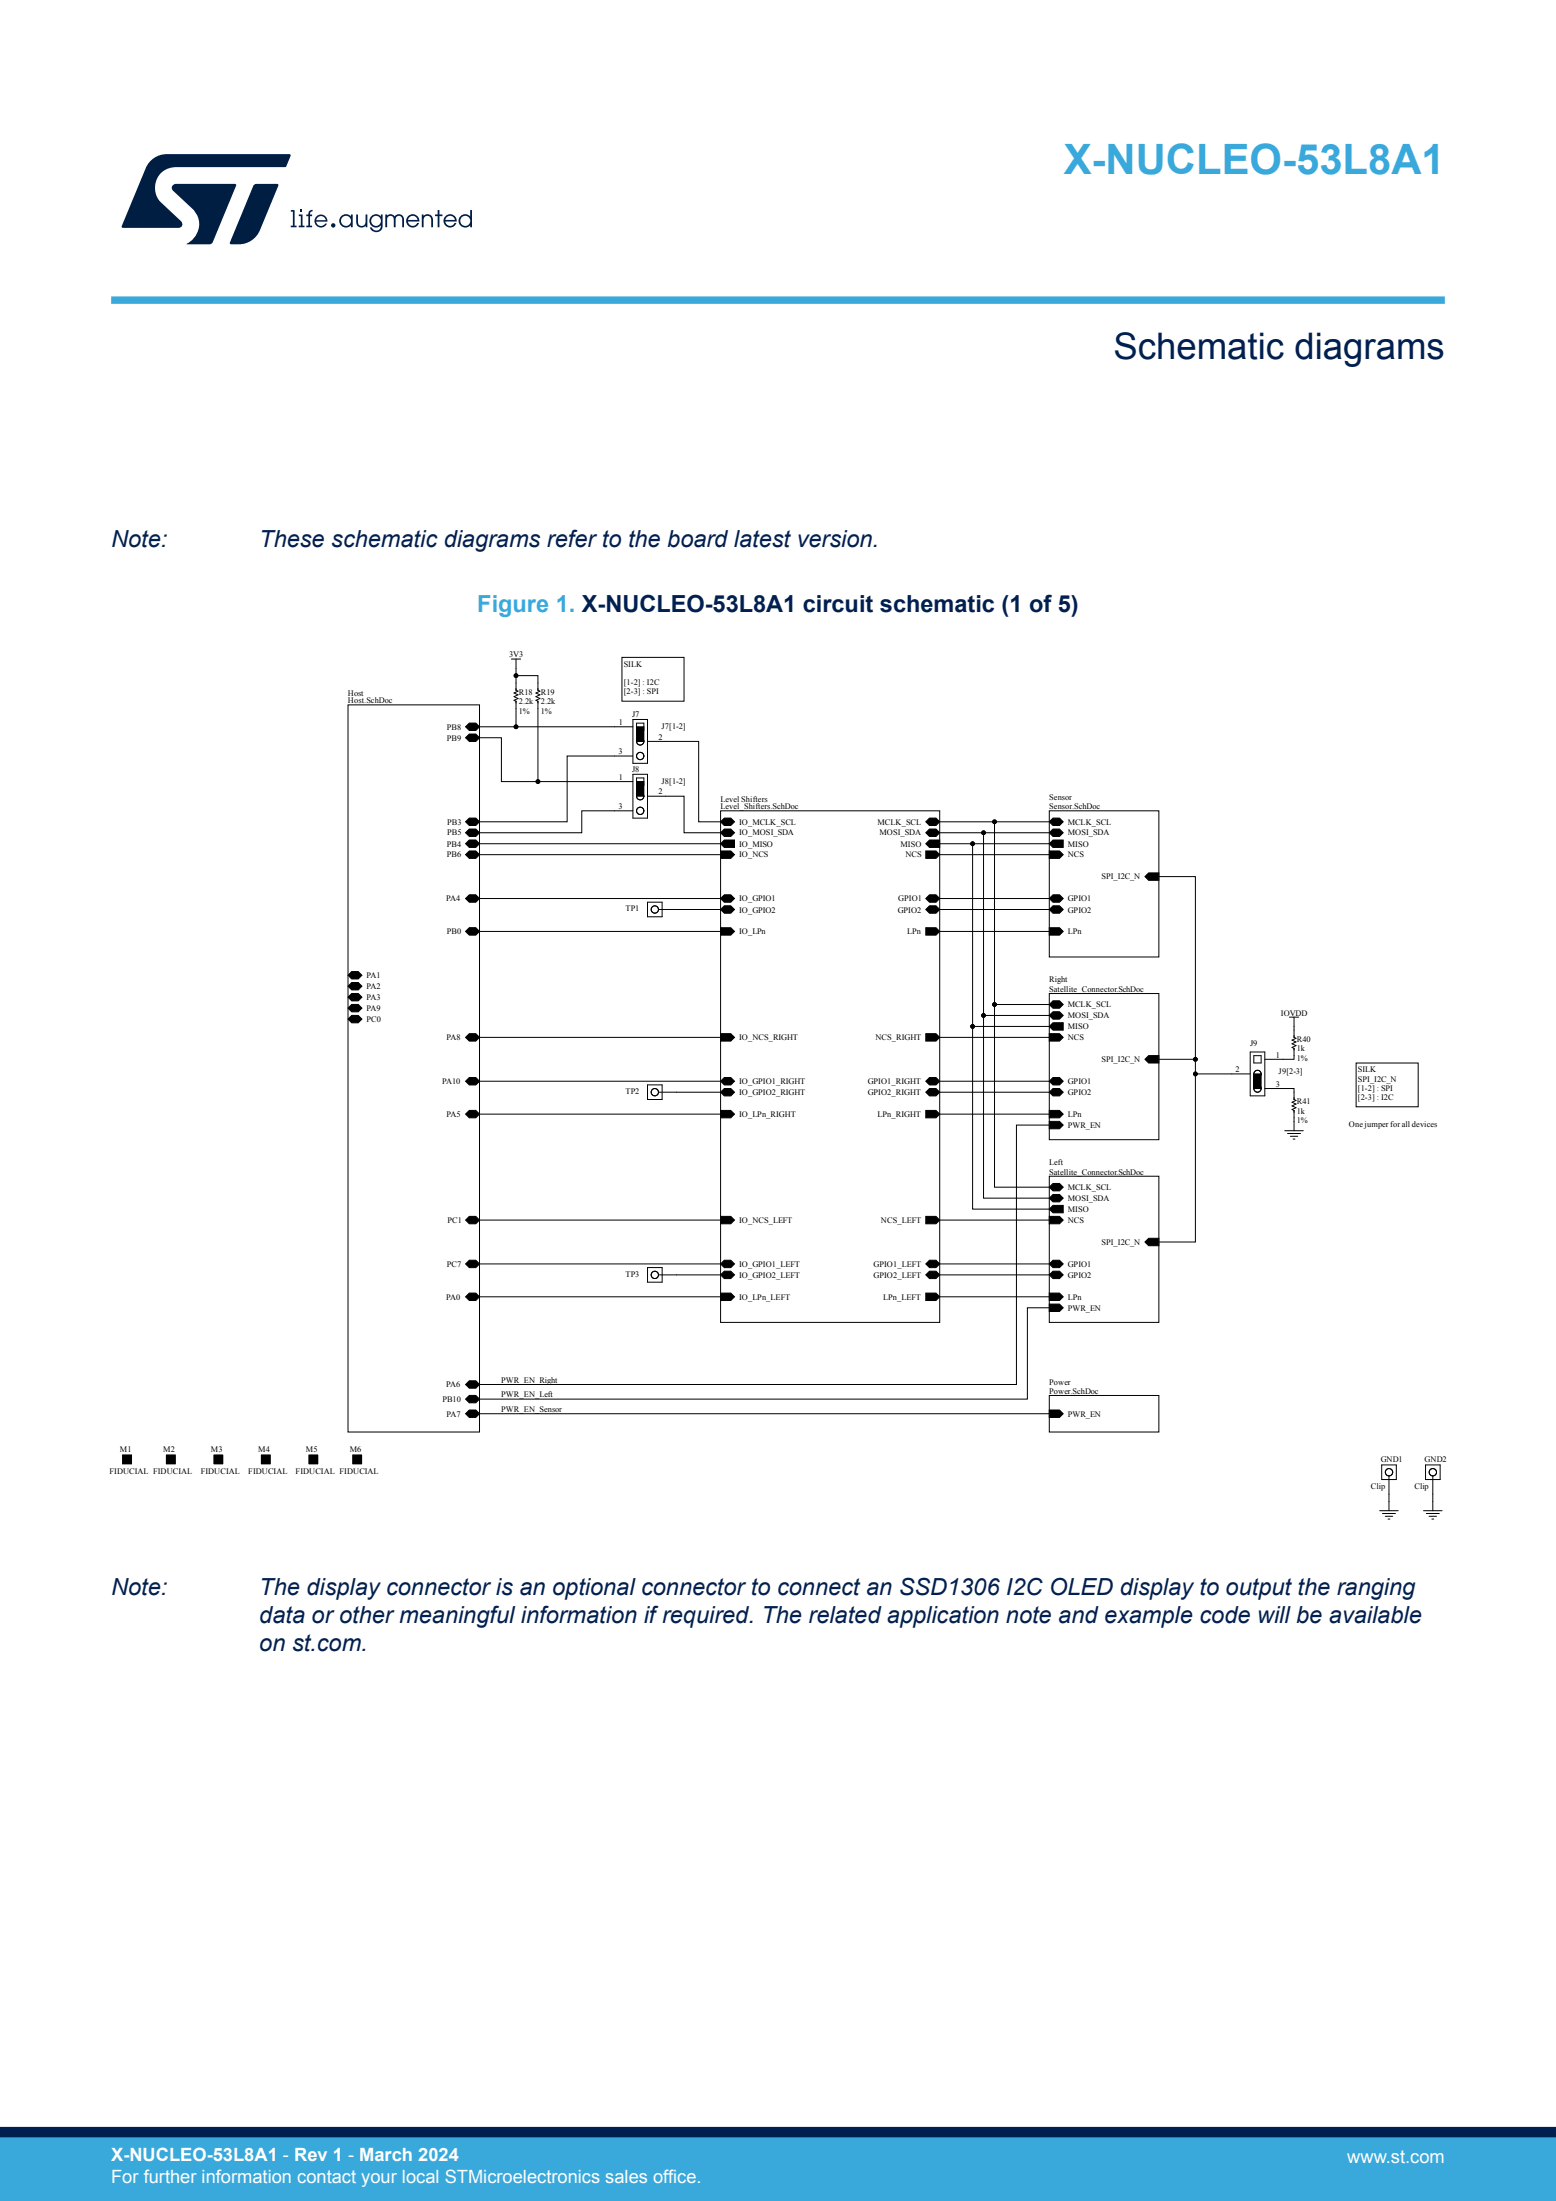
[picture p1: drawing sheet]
<svg xmlns="http://www.w3.org/2000/svg" width="210mm" height="297mm" viewBox="0 0 210 297" stroke-linecap="round" stroke-linejoin="round" font-family="sans-serif">
<path d="M141.6 109.4h14.8v19.7h-14.8z" fill="none" stroke="#000" stroke-width=".13"/>
<path d="M142.1 113.4h1.4v1h-1.4l-.5-.5z" fill-rule="evenodd" fill="#fff"/>
<path d="M142.1 113.4h1.4v1h-1.4l-.5-.5z" fill="#000"/>
<path d="M142.1 113.4h1.4v1h-1.4l-.5-.5z" fill="none" stroke="#000" stroke-width=".13"/>
<path d="M142.1 111.9h.9l.5 .5-.5 .5h-.9l-.5-.5z" fill-rule="evenodd" fill="#fff"/>
<path d="M142.1 111.9h.9l.5 .5-.5 .5h-.9l-.5-.5z" fill="#000"/>
<path d="M142.1 111.9h.9l.5 .5-.5 .5h-.9l-.5-.5z" fill="none" stroke="#000" stroke-width=".13"/>
<path d="M141.6 114.8h1.4l.5 .5-.5 .5h-1.4z" fill-rule="evenodd" fill="#fff"/>
<path d="M141.6 114.8h1.4l.5 .5-.5 .5h-1.4z" fill="#000"/>
<path d="M141.6 114.8h1.4l.5 .5-.5 .5h-1.4z" fill="none" stroke="#000" stroke-width=".13"/>
<path d="M142.1 110.4h.9l.5 .5-.5 .5h-.9l-.5-.5z" fill-rule="evenodd" fill="#fff"/>
<path d="M142.1 110.4h.9l.5 .5-.5 .5h-.9l-.5-.5z" fill="#000"/>
<path d="M142.1 110.4h.9l.5 .5-.5 .5h-.9l-.5-.5z" fill="none" stroke="#000" stroke-width=".13"/>
<path d="M142.1 120.7h.9l.5 .5-.5 .5h-.9l-.5-.5z" fill-rule="evenodd" fill="#fff"/>
<path d="M142.1 120.7h.9l.5 .5-.5 .5h-.9l-.5-.5z" fill="#000"/>
<path d="M142.1 120.7h.9l.5 .5-.5 .5h-.9l-.5-.5z" fill="none" stroke="#000" stroke-width=".13"/>
<path d="M142.1 122.2h.9l.5 .5-.5 .5h-.9l-.5-.5z" fill-rule="evenodd" fill="#fff"/>
<path d="M142.1 122.2h.9l.5 .5-.5 .5h-.9l-.5-.5z" fill="#000"/>
<path d="M142.1 122.2h.9l.5 .5-.5 .5h-.9l-.5-.5z" fill="none" stroke="#000" stroke-width=".13"/>
<path d="M141.6 125.2h1.4l.5 .5-.5 .5h-1.4z" fill-rule="evenodd" fill="#fff"/>
<path d="M141.6 125.2h1.4l.5 .5-.5 .5h-1.4z" fill="#000"/>
<path d="M141.6 125.2h1.4l.5 .5-.5 .5h-1.4z" fill="none" stroke="#000" stroke-width=".13"/>
<path d="M155 117.8h1.4v1h-1.4l-.5-.5z" fill-rule="evenodd" fill="#fff"/>
<path d="M155 117.8h1.4v1h-1.4l-.5-.5z" fill="#000"/>
<path d="M155 117.8h1.4v1h-1.4l-.5-.5zM141.6 134.1h14.8v19.7h-14.8z" fill="none" stroke="#000" stroke-width=".13"/>
<path d="M142.1 135h.9l.5 .5-.5 .5h-.9l-.5-.5z" fill-rule="evenodd" fill="#fff"/>
<path d="M142.1 135h.9l.5 .5-.5 .5h-.9l-.5-.5z" fill="#000"/>
<path d="M142.1 135h.9l.5 .5-.5 .5h-.9l-.5-.5z" fill="none" stroke="#000" stroke-width=".13"/>
<path d="M155 142.4h1.4v1h-1.4l-.5-.5z" fill-rule="evenodd" fill="#fff"/>
<path d="M155 142.4h1.4v1h-1.4l-.5-.5z" fill="#000"/>
<path d="M155 142.4h1.4v1h-1.4l-.5-.5z" fill="none" stroke="#000" stroke-width=".13"/>
<path d="M141.6 151.3h1.4l.5 .5-.5 .5h-1.4z" fill-rule="evenodd" fill="#fff"/>
<path d="M141.6 151.3h1.4l.5 .5-.5 .5h-1.4z" fill="#000"/>
<path d="M141.6 151.3h1.4l.5 .5-.5 .5h-1.4z" fill="none" stroke="#000" stroke-width=".13"/>
<path d="M141.6 139.5h1.4l.5 .5-.5 .5h-1.4z" fill-rule="evenodd" fill="#fff"/>
<path d="M141.6 139.5h1.4l.5 .5-.5 .5h-1.4z" fill="#000"/>
<path d="M141.6 139.5h1.4l.5 .5-.5 .5h-1.4z" fill="none" stroke="#000" stroke-width=".13"/>
<path d="M142.1 145.4h.9l.5 .5-.5 .5h-.9l-.5-.5z" fill-rule="evenodd" fill="#fff"/>
<path d="M142.1 145.4h.9l.5 .5-.5 .5h-.9l-.5-.5z" fill="#000"/>
<path d="M142.1 145.4h.9l.5 .5-.5 .5h-.9l-.5-.5z" fill="none" stroke="#000" stroke-width=".13"/>
<path d="M142.1 146.9h.9l.5 .5-.5 .5h-.9l-.5-.5z" fill-rule="evenodd" fill="#fff"/>
<path d="M142.1 146.9h.9l.5 .5-.5 .5h-.9l-.5-.5z" fill="#000"/>
<path d="M142.1 146.9h.9l.5 .5-.5 .5h-.9l-.5-.5z" fill="none" stroke="#000" stroke-width=".13"/>
<path d="M142.1 136.5h.9l.5 .5-.5 .5h-.9l-.5-.5z" fill-rule="evenodd" fill="#fff"/>
<path d="M142.1 136.5h.9l.5 .5-.5 .5h-.9l-.5-.5z" fill="#000"/>
<path d="M142.1 136.5h.9l.5 .5-.5 .5h-.9l-.5-.5z" fill="none" stroke="#000" stroke-width=".13"/>
<path d="M142.1 138h1.4v1h-1.4l-.5-.5z" fill-rule="evenodd" fill="#fff"/>
<path d="M142.1 138h1.4v1h-1.4l-.5-.5z" fill="#000"/>
<path d="M142.1 138h1.4v1h-1.4l-.5-.5z" fill="none" stroke="#000" stroke-width=".13"/>
<path d="M141.6 149.8h1.4l.5 .5-.5 .5h-1.4z" fill-rule="evenodd" fill="#fff"/>
<path d="M141.6 149.8h1.4l.5 .5-.5 .5h-1.4z" fill="#000"/>
<path d="M97.3 109.4h29.5v69h-29.5zM141.6 149.8h1.4l.5 .5-.5 .5h-1.4z" fill="none" stroke="#000" stroke-width=".13"/>
<path d="M125.4 111.9h.9l.5 .5-.5 .5h-.9l-.5-.5z" fill-rule="evenodd" fill="#fff"/>
<path d="M125.4 111.9h.9l.5 .5-.5 .5h-.9l-.5-.5z" fill="#000"/>
<path d="M125.4 111.9h.9l.5 .5-.5 .5h-.9l-.5-.5zM125.4 120.7h.9l.5 .5-.5 .5h-.9l-.5-.5z" fill="none" stroke="#000" stroke-width=".13"/>
<path d="M125.4 120.7h.9l.5 .5-.5 .5h-.9l-.5-.5z" fill-rule="evenodd" fill="#000"/>
<path d="M125.4 110.4h.9l.5 .5-.5 .5h-.9l-.5-.5z" fill-rule="evenodd" fill="#fff"/>
<path d="M125.4 110.4h.9l.5 .5-.5 .5h-.9l-.5-.5z" fill="#000"/>
<path d="M125.4 110.4h.9l.5 .5-.5 .5h-.9l-.5-.5z" fill="none" stroke="#000" stroke-width=".13"/>
<path d="M125.4 122.2h.9l.5 .5-.5 .5h-.9l-.5-.5z" fill-rule="evenodd" fill="#fff"/>
<path d="M125.4 122.2h.9l.5 .5-.5 .5h-.9l-.5-.5z" fill="#000"/>
<path d="M125.4 122.2h.9l.5 .5-.5 .5h-.9l-.5-.5z" fill="none" stroke="#000" stroke-width=".13"/>
<path d="M97.8 110.4h.8l.5 .5-.5 .5h-.8l-.5-.5z" fill-rule="evenodd" fill="#fff"/>
<path d="M97.8 110.4h.8l.5 .5-.5 .5h-.8l-.5-.5z" fill="#000"/>
<path d="M97.8 110.4h.8l.5 .5-.5 .5h-.8l-.5-.5z" fill="none" stroke="#000" stroke-width=".13"/>
<path d="M97.8 111.9h.8l.5 .5-.5 .5h-.8l-.5-.5z" fill-rule="evenodd" fill="#fff"/>
<path d="M97.8 111.9h.8l.5 .5-.5 .5h-.8l-.5-.5z" fill="#000"/>
<path d="M97.8 111.9h.8l.5 .5-.5 .5h-.8l-.5-.5zM125.4 113.4h1.4v1h-1.4l-.5-.5z" fill="none" stroke="#000" stroke-width=".13"/>
<path d="M125.4 113.4h1.4v1h-1.4l-.5-.5z" fill-rule="evenodd" fill="#000"/>
<path d="M97.8 113.4h1.3v1h-1.3l-.5-.5z" fill-rule="evenodd" fill="#fff"/>
<path d="M97.8 113.4h1.3v1h-1.3l-.5-.5z" fill="#000"/>
<path d="M97.8 113.4h1.3v1h-1.3l-.5-.5z" fill="none" stroke="#000" stroke-width=".13"/>
<path d="M124.9 114.8h1.4l.5 .5-.5 .5h-1.4z" fill-rule="evenodd" fill="#fff"/>
<path d="M124.9 114.8h1.4l.5 .5-.5 .5h-1.4z" fill="#000"/>
<path d="M124.9 114.8h1.4l.5 .5-.5 .5h-1.4z" fill="none" stroke="#000" stroke-width=".13"/>
<path d="M97.3 114.8h1.3l.5 .5-.5 .5h-1.3z" fill-rule="evenodd" fill="#fff"/>
<path d="M97.3 114.8h1.3l.5 .5-.5 .5h-1.3z" fill="#000"/>
<path d="M97.3 114.8h1.3l.5 .5-.5 .5h-1.3zM97.3 125.2h1.3l.5 .5-.5 .5h-1.3z" fill="none" stroke="#000" stroke-width=".13"/>
<path d="M97.3 125.2h1.3l.5 .5-.5 .5h-1.3z" fill-rule="evenodd" fill="#000"/>
<path d="M124.9 125.2h1.4l.5 .5-.5 .5h-1.4z" fill-rule="evenodd" fill="#fff"/>
<path d="M124.9 125.2h1.4l.5 .5-.5 .5h-1.4z" fill="#000"/>
<path d="M124.9 125.2h1.4l.5 .5-.5 .5h-1.4z" fill="none" stroke="#000" stroke-width=".13"/>
<path d="M97.8 120.7h.8l.5 .5-.5 .5h-.8l-.5-.5z" fill-rule="evenodd" fill="#fff"/>
<path d="M97.8 120.7h.8l.5 .5-.5 .5h-.8l-.5-.5z" fill="#000"/>
<path d="M97.8 120.7h.8l.5 .5-.5 .5h-.8l-.5-.5zM97.8 122.2h.8l.5 .5-.5 .5h-.8l-.5-.5zM97.3 174.5h1.3l.5 .5-.5 .5h-1.3z" fill="none" stroke="#000" stroke-width=".13"/>
<g fill="#000">
<path d="M97.8 122.2h.8l.5 .5-.5 .5h-.8l-.5-.5z" fill-rule="evenodd"/>
<path d="M97.3 174.5h1.3l.5 .5-.5 .5h-1.3z" fill-rule="evenodd"/>
</g>
<path d="M97.8 145.4h.8l.5 .5-.5 .5h-.8l-.5-.5z" fill-rule="evenodd" fill="#fff"/>
<path d="M97.8 145.4h.8l.5 .5-.5 .5h-.8l-.5-.5z" fill="#000"/>
<path d="M97.8 145.4h.8l.5 .5-.5 .5h-.8l-.5-.5zM97.8 170.1h.8l.5 .5-.5 .5h-.8l-.5-.5z" fill="none" stroke="#000" stroke-width=".13"/>
<path d="M97.8 170.1h.8l.5 .5-.5 .5h-.8l-.5-.5z" fill-rule="evenodd" fill="#000"/>
<path d="M125.4 170.1h.9l.5 .5-.5 .5h-.9l-.5-.5z" fill-rule="evenodd" fill="#fff"/>
<path d="M125.4 170.1h.9l.5 .5-.5 .5h-.9l-.5-.5z" fill="#000"/>
<path d="M125.4 170.1h.9l.5 .5-.5 .5h-.9l-.5-.5z" fill="none" stroke="#000" stroke-width=".13"/>
<path d="M97.8 171.5h.8l.5 .5-.5 .5h-.8l-.5-.5z" fill-rule="evenodd" fill="#fff"/>
<path d="M97.8 171.5h.8l.5 .5-.5 .5h-.8l-.5-.5z" fill="#000"/>
<path d="M97.8 171.5h.8l.5 .5-.5 .5h-.8l-.5-.5z" fill="none" stroke="#000" stroke-width=".13"/>
<path d="M124.9 149.8h1.4l.5 .5-.5 .5h-1.4z" fill-rule="evenodd" fill="#fff"/>
<path d="M124.9 149.8h1.4l.5 .5-.5 .5h-1.4z" fill="#000"/>
<path d="M97.3 149.8h1.3l.5 .5-.5 .5h-1.3zM97.8 146.9h.8l.5 .5-.5 .5h-.8l-.5-.5zM124.9 149.8h1.4l.5 .5-.5 .5h-1.4z" fill="none" stroke="#000" stroke-width=".13"/>
<g fill="#000">
<path d="M97.3 149.8h1.3l.5 .5-.5 .5h-1.3z" fill-rule="evenodd"/>
<path d="M97.8 146.9h.8l.5 .5-.5 .5h-.8l-.5-.5z" fill-rule="evenodd"/>
</g>
<path d="M125.4 145.4h.9l.5 .5-.5 .5h-.9l-.5-.5z" fill-rule="evenodd" fill="#fff"/>
<path d="M125.4 145.4h.9l.5 .5-.5 .5h-.9l-.5-.5z" fill="#000"/>
<path d="M125.4 145.4h.9l.5 .5-.5 .5h-.9l-.5-.5zM125.4 171.5h.9l.5 .5-.5 .5h-.9l-.5-.5z" fill="none" stroke="#000" stroke-width=".13"/>
<path d="M125.4 171.5h.9l.5 .5-.5 .5h-.9l-.5-.5z" fill-rule="evenodd" fill="#000"/>
<path d="M124.9 174.5h1.4l.5 .5-.5 .5h-1.4z" fill-rule="evenodd" fill="#fff"/>
<path d="M124.9 174.5h1.4l.5 .5-.5 .5h-1.4z" fill="#000"/>
<path d="M124.9 174.5h1.4l.5 .5-.5 .5h-1.4z" fill="none" stroke="#000" stroke-width=".13"/>
<path d="M125.4 146.9h.9l.5 .5-.5 .5h-.9l-.5-.5z" fill-rule="evenodd" fill="#fff"/>
<path d="M125.4 146.9h.9l.5 .5-.5 .5h-.9l-.5-.5z" fill="#000"/>
<path d="M125.4 146.9h.9l.5 .5-.5 .5h-.9l-.5-.5z" fill="none" stroke="#000" stroke-width=".13"/>
<path d="M124.9 164.1h1.4l.5 .5-.5 .5h-1.4z" fill-rule="evenodd" fill="#fff"/>
<path d="M124.9 164.1h1.4l.5 .5-.5 .5h-1.4z" fill="#000"/>
<path d="M124.9 164.1h1.4l.5 .5-.5 .5h-1.4z" fill="none" stroke="#000" stroke-width=".13"/>
<path d="M124.9 139.5h1.4l.5 .5-.5 .5h-1.4z" fill-rule="evenodd" fill="#fff"/>
<path d="M124.9 139.5h1.4l.5 .5-.5 .5h-1.4z" fill="#000"/>
<path d="M124.9 139.5h1.4l.5 .5-.5 .5h-1.4z" fill="none" stroke="#000" stroke-width=".13"/>
<path d="M97.3 164.1h1.3l.5 .5-.5 .5h-1.3z" fill-rule="evenodd" fill="#fff"/>
<path d="M97.3 164.1h1.3l.5 .5-.5 .5h-1.3z" fill="#000"/>
<path d="M97.3 139.5h1.3l.5 .5-.5 .5h-1.3zM141.6 158.7h14.8v19.7h-14.8zM97.3 164.1h1.3l.5 .5-.5 .5h-1.3z" fill="none" stroke="#000" stroke-width=".13"/>
<path d="M97.3 139.5h1.3l.5 .5-.5 .5h-1.3z" fill-rule="evenodd" fill="#000"/>
<path d="M142.1 159.7h.9l.5 .5-.5 .5h-.9l-.5-.5z" fill-rule="evenodd" fill="#fff"/>
<path d="M142.1 159.7h.9l.5 .5-.5 .5h-.9l-.5-.5z" fill="#000"/>
<path d="M142.1 159.7h.9l.5 .5-.5 .5h-.9l-.5-.5z" fill="none" stroke="#000" stroke-width=".13"/>
<path d="M155 167.1h1.4v1h-1.4l-.5-.5z" fill-rule="evenodd" fill="#fff"/>
<path d="M155 167.1h1.4v1h-1.4l-.5-.5z" fill="#000"/>
<path d="M141.6 176h1.4l.5 .5-.5 .5h-1.4zM155 167.1h1.4v1h-1.4l-.5-.5z" fill="none" stroke="#000" stroke-width=".13"/>
<path d="M141.6 176h1.4l.5 .5-.5 .5h-1.4z" fill-rule="evenodd" fill="#000"/>
<path d="M141.6 164.1h1.4l.5 .5-.5 .5h-1.4z" fill-rule="evenodd" fill="#fff"/>
<path d="M141.6 164.1h1.4l.5 .5-.5 .5h-1.4z" fill="#000"/>
<path d="M141.6 164.1h1.4l.5 .5-.5 .5h-1.4z" fill="none" stroke="#000" stroke-width=".13"/>
<path d="M142.1 170.1h.9l.5 .5-.5 .5h-.9l-.5-.5z" fill-rule="evenodd" fill="#fff"/>
<path d="M142.1 170.1h.9l.5 .5-.5 .5h-.9l-.5-.5z" fill="#000"/>
<path d="M142.1 170.1h.9l.5 .5-.5 .5h-.9l-.5-.5z" fill="none" stroke="#000" stroke-width=".13"/>
<path d="M142.1 171.5h.9l.5 .5-.5 .5h-.9l-.5-.5z" fill-rule="evenodd" fill="#fff"/>
<path d="M142.1 171.5h.9l.5 .5-.5 .5h-.9l-.5-.5z" fill="#000"/>
<path d="M142.1 171.5h.9l.5 .5-.5 .5h-.9l-.5-.5z" fill="none" stroke="#000" stroke-width=".13"/>
<path d="M142.1 161.2h.9l.5 .5-.5 .5h-.9l-.5-.5z" fill-rule="evenodd" fill="#fff"/>
<path d="M142.1 161.2h.9l.5 .5-.5 .5h-.9l-.5-.5z" fill="#000"/>
<path d="M142.1 161.2h.9l.5 .5-.5 .5h-.9l-.5-.5z" fill="none" stroke="#000" stroke-width=".13"/>
<path d="M142.1 162.7h1.4v1h-1.4l-.5-.5z" fill-rule="evenodd" fill="#fff"/>
<path d="M142.1 162.7h1.4v1h-1.4l-.5-.5z" fill="#000"/>
<path d="M142.1 162.7h1.4v1h-1.4l-.5-.5z" fill="none" stroke="#000" stroke-width=".13"/>
<path d="M141.6 174.5h1.4l.5 .5-.5 .5h-1.4z" fill-rule="evenodd" fill="#fff"/>
<path d="M141.6 174.5h1.4l.5 .5-.5 .5h-1.4z" fill="#000"/>
<path d="M47 95.1h17.7v98.1h-17.7zM141.6 174.5h1.4l.5 .5-.5 .5h-1.4z" fill="none" stroke="#000" stroke-width=".13"/>
<path d="M47.5 131.1h.8l.5 .5-.5 .5h-.8l-.5-.5z" fill-rule="evenodd" fill="#fff"/>
<path d="M47.5 131.1h.8l.5 .5-.5 .5h-.8l-.5-.5z" fill="#000"/>
<path d="M47.5 131.1h.8l.5 .5-.5 .5h-.8l-.5-.5z" fill="none" stroke="#000" stroke-width=".13"/>
<path d="M63.3 174.5h.9l.5 .5-.5 .5h-.9l-.5-.5z" fill-rule="evenodd" fill="#fff"/>
<path d="M63.3 174.5h.9l.5 .5-.5 .5h-.9l-.5-.5z" fill="#000"/>
<path d="M47.5 134.1h.8l.5 .5-.5 .5h-.8l-.5-.5zM47.5 132.6h.8l.5 .5-.5 .5h-.8l-.5-.5zM63.3 120.7h.9l.5 .5-.5 .5h-.9l-.5-.5zM63.3 174.5h.9l.5 .5-.5 .5h-.9l-.5-.5z" fill="none" stroke="#000" stroke-width=".13"/>
<g fill="#000">
<path d="M47.5 134.1h.8l.5 .5-.5 .5h-.8l-.5-.5z" fill-rule="evenodd"/>
<path d="M47.5 132.6h.8l.5 .5-.5 .5h-.8l-.5-.5z" fill-rule="evenodd"/>
<path d="M63.3 120.7h.9l.5 .5-.5 .5h-.9l-.5-.5z" fill-rule="evenodd"/>
</g>
<path d="M63.3 186.3h.9l.5 .5-.5 .5h-.9l-.5-.5z" fill-rule="evenodd" fill="#fff"/>
<path d="M63.3 186.3h.9l.5 .5-.5 .5h-.9l-.5-.5z" fill="#000"/>
<path d="M63.3 186.3h.9l.5 .5-.5 .5h-.9l-.5-.5z" fill="none" stroke="#000" stroke-width=".13"/>
<path d="M63.3 149.8h.9l.5 .5-.5 .5h-.9l-.5-.5z" fill-rule="evenodd" fill="#fff"/>
<path d="M63.3 149.8h.9l.5 .5-.5 .5h-.9l-.5-.5z" fill="#000"/>
<path d="M63.3 149.8h.9l.5 .5-.5 .5h-.9l-.5-.5z" fill="none" stroke="#000" stroke-width=".13"/>
<path d="M63.3 190.3h.9l.5 .5-.5 .5h-.9l-.5-.5z" fill-rule="evenodd" fill="#fff"/>
<path d="M63.3 190.3h.9l.5 .5-.5 .5h-.9l-.5-.5z" fill="#000"/>
<path d="M63.3 190.3h.9l.5 .5-.5 .5h-.9l-.5-.5z" fill="none" stroke="#000" stroke-width=".13"/>
<path d="M63.3 139.5h.9l.5 .5-.5 .5h-.9l-.5-.5z" fill-rule="evenodd" fill="#fff"/>
<path d="M63.3 139.5h.9l.5 .5-.5 .5h-.9l-.5-.5z" fill="#000"/>
<path d="M63.3 139.5h.9l.5 .5-.5 .5h-.9l-.5-.5z" fill="none" stroke="#000" stroke-width=".13"/>
<path d="M63.3 145.4h.9l.5 .5-.5 .5h-.9l-.5-.5z" fill-rule="evenodd" fill="#fff"/>
<path d="M63.3 145.4h.9l.5 .5-.5 .5h-.9l-.5-.5z" fill="#000"/>
<path d="M47.5 135.5h.8l.5 .5-.5 .5h-.8l-.5-.5zM47.5 137h.8l.5 .5-.5 .5h-.8l-.5-.5zM63.3 145.4h.9l.5 .5-.5 .5h-.9l-.5-.5zM63.3 164.1h.9l.5 .5-.5 .5h-.9l-.5-.5z" fill="none" stroke="#000" stroke-width=".13"/>
<g fill="#000">
<path d="M47.5 135.5h.8l.5 .5-.5 .5h-.8l-.5-.5z" fill-rule="evenodd"/>
<path d="M47.5 137h.8l.5 .5-.5 .5h-.8l-.5-.5z" fill-rule="evenodd"/>
<path d="M63.3 164.1h.9l.5 .5-.5 .5h-.9l-.5-.5z" fill-rule="evenodd"/>
</g>
<path d="M63.3 170.1h.9l.5 .5-.5 .5h-.9l-.5-.5z" fill-rule="evenodd" fill="#fff"/>
<path d="M63.3 170.1h.9l.5 .5-.5 .5h-.9l-.5-.5z" fill="#000"/>
<path d="M63.3 125.2h.9l.5 .5-.5 .5h-.9l-.5-.5zM63.3 170.1h.9l.5 .5-.5 .5h-.9l-.5-.5z" fill="none" stroke="#000" stroke-width=".13"/>
<path d="M63.3 125.2h.9l.5 .5-.5 .5h-.9l-.5-.5z" fill-rule="evenodd" fill="#000"/>
<path d="M63.3 188.3h.9l.5 .5-.5 .5h-.9l-.5-.5z" fill-rule="evenodd" fill="#fff"/>
<path d="M63.3 188.3h.9l.5 .5-.5 .5h-.9l-.5-.5z" fill="#000"/>
<path d="M63.3 188.3h.9l.5 .5-.5 .5h-.9l-.5-.5z" fill="none" stroke="#000" stroke-width=".13"/>
<path d="M63.3 114.8h.9l.5 .5-.5 .5h-.9l-.5-.5z" fill-rule="evenodd" fill="#fff"/>
<path d="M63.3 114.8h.9l.5 .5-.5 .5h-.9l-.5-.5z" fill="#000"/>
<path d="M63.3 114.8h.9l.5 .5-.5 .5h-.9l-.5-.5zM63.3 111.9h.9l.5 .5-.5 .5h-.9l-.5-.5z" fill="none" stroke="#000" stroke-width=".13"/>
<path d="M63.3 111.9h.9l.5 .5-.5 .5h-.9l-.5-.5z" fill-rule="evenodd" fill="#000"/>
<path d="M63.3 113.3h.9l.5 .5-.5 .6h-.9l-.5-.6z" fill-rule="evenodd" fill="#fff"/>
<path d="M63.3 113.3h.9l.5 .5-.5 .6h-.9l-.5-.6z" fill="#000"/>
<path d="M63.3 113.3h.9l.5 .5-.5 .6h-.9l-.5-.6z" fill="none" stroke="#000" stroke-width=".13"/>
<path d="M63.3 110.4h.9l.5 .5-.5 .5h-.9l-.5-.5z" fill-rule="evenodd" fill="#fff"/>
<path d="M63.3 110.4h.9l.5 .5-.5 .5h-.9l-.5-.5z" fill="#000"/>
<path d="M63.3 110.4h.9l.5 .5-.5 .5h-.9l-.5-.5z" fill="none" stroke="#000" stroke-width=".13"/>
<path d="M63.3 97.6h.9l.5 .5-.5 .5h-.9l-.5-.5z" fill-rule="evenodd" fill="#fff"/>
<path d="M63.3 97.6h.9l.5 .5-.5 .5h-.9l-.5-.5z" fill="#000"/>
<path d="M63.3 97.6h.9l.5 .5-.5 .5h-.9l-.5-.5z" fill="none" stroke="#000" stroke-width=".13"/>
<path d="M63.3 99h.9l.5 .6-.5 .5h-.9l-.5-.5z" fill-rule="evenodd" fill="#fff"/>
<path d="M63.3 99h.9l.5 .6-.5 .5h-.9l-.5-.5z" fill="#000"/>
<path d="M63.3 99h.9l.5 .6-.5 .5h-.9l-.5-.5zM141.6 188.3h14.8v4.9h-14.8z" fill="none" stroke="#000" stroke-width=".13"/>
<path d="M141.6 190.3h1.4l.5 .5-.5 .5h-1.4z" fill-rule="evenodd" fill="#fff"/>
<g fill="#000">
<path d="M141.6 190.3h1.4l.5 .5-.5 .5h-1.4z"/>
<circle cx="69.6" cy="91.2" r=".25"/>
<circle cx="69.6" cy="98.1" r=".25"/>
<circle cx="72.6" cy="105.5" r=".25"/>
<circle cx="131.3" cy="113.9" r=".25"/>
<circle cx="132.7" cy="112.4" r=".25"/>
<circle cx="134.2" cy="110.9" r=".25"/>
<circle cx="131.3" cy="138.5" r=".25"/>
<circle cx="132.7" cy="137" r=".25"/>
<circle cx="134.2" cy="135.5" r=".25"/>
<circle cx="161.3" cy="142.9" r=".25"/>
<circle cx="161.3" cy="144.9" r=".25"/>
</g>
<g fill="none" stroke="#000" stroke-width=".13">
<path d="M64.7 98.1h20.7M69 88.9h1.3M69.6 91.2h3v1.9l.3 .2-.6 .2 .6 .3-.6 .2 .6 .3-.6 .2 .3 .1v10.9h-4.9v-5.9h-3M69.6 88.9v4.2l.3 .2-.5 .2 .5 .3-.5 .2 .5 .3-.5 .2 .2 .1v3.5M83.9 88.7h8.4v5.9h-8.4zM85.4 97.1h2v5.9h-2zM85.9 98.1h1v1.9h-1zM85.9 97.6h1v1h-1zM64.7 115.3h32.6M64.7 113.9h32.6M72.6 105.5h12.8M85.4 109.4h-6.9v3h-13.8"/>
<path d="M85.4 102h-8.9v8.9h-11.8M85.4 104.5h2v5.9h-2zM85.9 105.5h1v1.9h-1zM85.9 105h1v1h-1zM87.4 107.4h4.9v5h5M87.4 100h6.9v10.9h3M126.8 113.9h14.8M126.8 112.4h14.8M126.8 110.9h14.8M126.8 115.3h14.8M131.3 113.9v49.3h10.3M132.7 112.4v49.3h8.9"/>
<path d="M134.2 110.9v49.3h7.4M156.4 118.3h4.9v24.6h-4.9M64.7 140h32.6M64.7 125.7h32.6M64.7 121.2h32.6M87.4 121.7h2v2h-2zM88.9 122.7h8.4M126.8 122.7h14.8M126.8 140h14.8M126.8 125.7h14.8M126.8 121.2h14.8M131.3 138.5h10.3"/>
<path d="M132.7 137h8.9M134.2 135.5h7.4M174 137.3h1.3M174.6 137.3v2.7l.3 .1-.5 .3 .5 .2-.5 .2 .5 .3-.5 .2 .2 .2v1.4h-3.9M64.7 150.3h32.6M64.7 145.9h32.6M87.4 146.4h2v2h-2zM88.9 147.4h8.4M126.8 147.4h14.8M126.8 150.3h14.8M126.8 145.9h14.8M141.6 151.8h-4.4v35h-72.5"/>
<path d="M161.3 142.9v24.7h-4.9M161.3 144.9h7.4M168.7 142h2v5.9h-2zM169.2 144.9h1v2h-1zM169.2 142.5h1v.9h-1zM170.7 146.9h3.9v1.5l.3 .1-.5 .2 .5 .3-.5 .2 .5 .3-.5 .2 .2 .1v2.8M173.4 152.6h2.5M173.8 153h1.7M174.1 153.3h1M174.5 153.7h.3M183 143.4h8.4v5.9h-8.4zM64.7 175h32.6"/>
<path d="M64.7 170.6h32.6M64.7 164.6h32.6M87.4 171h2v2h-2zM88.9 172h8.4M126.8 172h14.8M126.8 175h14.8M126.8 170.6h14.8M126.8 164.6h14.8M141.6 176.5h-2.9v12.3h-74M64.7 190.8h76.9M141.6 190.3h1.4l.5 .5-.5 .5h-1.4zM186.5 197.7h1.9v1.9h-1.9z"/>
<path d="M187.5 199.2v4.7M192.4 197.7h2v1.9h-2zM193.4 199.2v4.7M186.2 203.9h2.5M186.6 204.2h1.7M187 204.6h1M187.3 205h.3M192.1 203.9h2.5M192.5 204.2h1.7M192.9 204.6h1M193.2 205h.3"/>
<circle cx="69.6" cy="91.2" r=".25"/>
<circle cx="69.6" cy="98.1" r=".25"/>
<circle cx="72.6" cy="105.5" r=".25"/>
<circle cx="86.4" cy="100" r=".49"/>
<circle cx="86.4" cy="102" r=".49"/>
<circle cx="86.4" cy="107.4" r=".49"/>
<circle cx="86.4" cy="109.4" r=".49"/>
<circle cx="131.3" cy="113.9" r=".25"/>
<circle cx="132.7" cy="112.4" r=".25"/>
<circle cx="134.2" cy="110.9" r=".25"/>
<circle cx="88.4" cy="122.7" r=".49"/>
<circle cx="131.3" cy="138.5" r=".25"/>
<circle cx="132.7" cy="137" r=".25"/>
<circle cx="134.2" cy="135.5" r=".25"/>
<circle cx="88.4" cy="147.4" r=".49"/>
<circle cx="161.3" cy="142.9" r=".25"/>
<circle cx="161.3" cy="144.9" r=".25"/>
<circle cx="169.7" cy="144.9" r=".49"/>
<circle cx="169.7" cy="146.9" r=".49"/>
<circle cx="88.4" cy="172" r=".49"/>
<circle cx="187.5" cy="198.7" r=".5"/>
<circle cx="193.4" cy="198.7" r=".5"/>
</g>
<g fill="#000">
<path d="M85.9 98.1h1v1.9h-1z" fill-rule="evenodd"/>
<path d="M85.9 105.5h1v1.9h-1z" fill-rule="evenodd"/>
<path d="M169.2 144.9h1v2h-1z" fill-rule="evenodd"/>
<path d="M16.4 196.2h1.5v1.5h-1.5z" fill-rule="evenodd"/>
<path d="M22.3 196.2h1.5v1.5h-1.5z" fill-rule="evenodd"/>
<path d="M28.7 196.2h1.5v1.5h-1.5z" fill-rule="evenodd"/>
<path d="M35.1 196.2h1.5v1.5h-1.5z" fill-rule="evenodd"/>
<path d="M41.5 196.2h1.5v1.5h-1.5z" fill-rule="evenodd"/>
<path d="M47.5 196.2h1.4v1.5h-1.4z" fill-rule="evenodd"/>
</g>
<path d="M16.4 196.2h1.5v1.5h-1.5zM22.3 196.2h1.5v1.5h-1.5zM28.7 196.2h1.5v1.5h-1.5zM35.1 196.2h1.5v1.5h-1.5zM41.5 196.2h1.5v1.5h-1.5zM47.5 196.2h1.4v1.5h-1.4z" fill="none" stroke="#fff" stroke-width=".13"/>
<path d="M15 40.5h180" fill="none" stroke="#39a9dc" stroke-width="1"/>
<g fill="#001e41">
<path d="M20.4 21.7a3.1 3.1 0 0 1 2.1-.9h16.6l.1 .2-.6 1.4-.1 .2h-14.7a2.79 2.79 0 0 0-2.6 1.6 2.79 2.79 0 0 0 .5 3.1l2.7 2.5 .2 .3v.3l-.2 .3-.3 .1-7.6-.1-.1-.2 3.3-7.9z"/>
<path d="M34.3 24.9l.3-.1h2.8l.2 .2-2.5 6.1a3.1 3.1 0 0 1-2.9 1.9h-1l-.2-.2z"/>
<path d="M23.4 24.9l.3-.1h8l.2 .2-3.3 7.8-.3 .2h-3.1a3 3 0 0 0 .8-4.8l-2.6-2.4-.2-.4v-.3z"/>
<path d="M48.1 28.9h.2v1a.52 .52 0 0 0 .5 .6 .52 .52 0 0 0 .5-.6v-1h.3v1.8h-.2v-.3a.72 .72 0 0 1-.9 .3 .72 .72 0 0 1-.4-.8z"/>
<path d="M52 28.9h.2v.2l.2-.1a.66 .66 0 0 1 .9 .2 .69 .69 0 0 1 .8-.3 .69 .69 0 0 1 .4 .7v1.1h-.2v-1a.46 .46 0 0 0-.5-.6 .46 .46 0 0 0-.4 .6v1h-.3v-1a.46 .46 0 0 0-.4-.6 .46 .46 0 0 0-.5 .6v1h-.2z"/>
<path d="M56.9 28.9h.3v.2a.73 .73 0 0 1 .8-.1 .73 .73 0 0 1 .4 .7v1h-.2v-1a.52 .52 0 0 0-.5-.6 .52 .52 0 0 0-.5 .6v1h-.3z"/>
<path d="M59.1 28.3h.2v.6h.4v.3h-.4v1.5h-.2v-1.5h-.4v-.3h.4z"/>
<path d="M40.5 28.3h.3v.3h-.3z"/>
<path d="M39.3 28.3h.5v2.2h.2v.2h-.8v-.2h.3v-1.9h-.2z"/>
<path d="M40.3 28.9h.5v1.6h.3v.2h-.8v-.2h.3v-1.3h-.3z"/>
<path d="M41.8 28.5l.4-.2v.2a.34 .34 0 0 0-.4 .4h.3v.3h-.3v1.3h.3v.2h-.8v-.2h.3v-1.3h-.3v-.3h.3z"/>
<path d="M46 29.8a.7 .7 0 0 1 1.4 0 .7 .7 0 0 1-1.4 0zM46 29.2a.9 .9 0 0 0 .1 1.3 .9 .9 0 0 0 1.3-.1v.3h.2v-1.8h-.2v.3a.87 .87 0 0 0-1.4 0z"/>
<path d="M50.1 29.8a.67 .67 0 0 1 1.3 0 .67 .67 0 0 1-1.3 0zM50.1 29.1a.88 .88 0 0 0 0 1.3 .88 .88 0 0 0 1.3 0 .63 .63 0 0 1-.5 .7 .63 .63 0 0 1-.7-.4h-.3a.88 .88 0 0 0 1 .6 .88 .88 0 0 0 .7-.9v-1.5h-.2v.3a.83 .83 0 0 0-1.3-.1z"/>
<path d="M55.3 29.3a.65 .65 0 0 1 1.1 .4h-1.3zM55.1 29.2a.9 .9 0 0 0 .1 1.4 .9 .9 0 0 0 1.4-.5h-.3a.65 .65 0 0 1-.7 .4 .65 .65 0 0 1-.5-.6h1.5a.9 .9 0 0 0-.5-.9 .9 .9 0 0 0-1 .2z"/>
<path d="M60.3 29.3a.65 .65 0 0 1 1.1 .4h-1.3zM60.1 29.2a.9 .9 0 0 0 .2 1.4 .9 .9 0 0 0 1.3-.5h-.3a.65 .65 0 0 1-.7 .4 .65 .65 0 0 1-.5-.6h1.5a.9 .9 0 0 0-.5-.9 .9 .9 0 0 0-1 .2z"/>
<path d="M62.1 29.8a.7 .7 0 0 1 1.4 0 .7 .7 0 0 1-1.4 0zM62.1 29.2a.9 .9 0 0 0 .1 1.3 .9 .9 0 0 0 1.3-.1v.3h.2v-2.4h-.2v.9a.88 .88 0 0 0-1.4 0z"/>
<path d="M42.8 29.4a.66 .66 0 0 1 .7-.2 .66 .66 0 0 1 .5 .5h-1.3zM42.7 29.2a.88 .88 0 0 0 .1 1.4 .88 .88 0 0 0 1.3-.4h-.2a.65 .65 0 0 1-.7 .3 .65 .65 0 0 1-.5-.6h1.5a.88 .88 0 0 0-.5-.9 .88 .88 0 0 0-1 .2z"/>
<circle cx="45" cy="30.4" r=".3"/>
</g>
<g fill="#39a9dc">
<path d="M0 288.4h210v8.6h-210z" fill-rule="evenodd"/>
<path d="M-.1 288.4h210.2v6.9h-210.2z" fill-rule="evenodd"/>
</g>
<path d="M0 287.7h210" fill="none" stroke="#002052" stroke-width="1.4"/>
<text font-size="5.6" fill="#39a9dc" x="143.6" y="23.4">X-NUCLEO-53L8A1</text>
<text font-size="4.9" fill="#002052" x="150.3" y="48.4">Schematic diagrams</text>
<g font-size="3.2" fill="#002052">
<text x="15" y="73.8">Note:</text>
<text x="35" y="73.8">These schematic diagrams refer to the board latest version.</text>
<text x="15" y="215.2">Note:</text>
<text x="35" y="215.2">The display connector is an optional connector to connect an SSD1306 I2C OLED display to output the ranging</text>
<text x="35" y="219">data or other meaningful information if required. The related application note and example code will be available</text>
<text x="35" y="222.8">on st.com.</text>
</g>
<text font-size="3.2" fill="#39a9dc" x="64.4" y="82.6">Figure 1. X-NUCLEO-53L8A1 circuit schematic (1 of 5)</text>
<g font-size="2.5" fill="#fff">
<text x="15" y="291.6">X-NUCLEO-53L8A1 - Rev 1 - March 2024</text>
<text x="181.8" y="291.9">www.st.com</text>
<text x="15" y="294.6">For further information contact your local STMicroelectronics sales office.</text>
</g>
<g font-size="1.1">
<text x="68.7" y="88.7">3V3</text>
<text x="84.2" y="89.9">SILK</text>
<text x="47" y="93.9">Host</text>
<text x="47" y="94.9">Host.SchDoc</text>
<text x="70" y="95">2.2k</text>
<text x="70" y="93.8">R18</text>
<text x="73" y="95">2.2k</text>
<text x="73" y="93.8">R19</text>
<text x="84.2" y="93.7">[2-3] : SPI</text>
<text x="84.2" y="92.5">[1-2] : I2C</text>
<text x="60.3" y="98.5">PB8</text>
<text x="60.3" y="99.9">PB9</text>
<text x="70" y="96.3">1%</text>
<text x="73" y="96.3">1%</text>
<text x="83.5" y="101.8">3</text>
<text x="83.5" y="97.8">1</text>
<text x="85.3" y="96.7">J7</text>
<text x="88.9" y="99.8">2</text>
<text x="89.3" y="98.3">J7[1-2]</text>
<text x="83.5" y="105.2">1</text>
<text x="85.3" y="104.1">J8</text>
<text x="88.9" y="107.2">2</text>
<text x="89.3" y="105.7">J8[1-2]</text>
<text x="141.6" y="107.9">Sensor</text>
<text x="60.3" y="111.3">PB3</text>
<text x="60.3" y="112.7">PB5</text>
<text x="83.5" y="109.2">3</text>
<text x="97.2" y="109.2">Level_Shifters.SchDoc</text>
<text x="97.2" y="108.2">Level Shifters</text>
<text x="99.7" y="112.7">IO_MOSI_SDA</text>
<text x="99.7" y="111.3">IO_MCLK_SCL</text>
<text x="118.4" y="111.3">MCLK_SCL</text>
<text x="118.7" y="112.7">MOSI_SDA</text>
<text x="141.6" y="109.2">Sensor.SchDoc</text>
<text x="144.1" y="112.7">MOSI_SDA</text>
<text x="144.1" y="111.3">MCLK_SCL</text>
<text x="60.3" y="114.2">PB4</text>
<text x="60.3" y="115.7">PB6</text>
<text x="99.7" y="114.2">IO_MISO</text>
<text x="99.7" y="115.7">IO_NCS</text>
<text x="121.5" y="114.2">MISO</text>
<text x="122.2" y="115.7">NCS</text>
<text x="144.1" y="114.2">MISO</text>
<text x="144.1" y="115.7">NCS</text>
<text x="148.7" y="118.7">SPI_I2C_N</text>
<text x="60.2" y="121.6">PA4</text>
<text x="84.4" y="123">TP1</text>
<text x="99.7" y="123.1">IO_GPIO2</text>
<text x="99.7" y="121.6">IO_GPIO1</text>
<text x="121.2" y="123.1">GPIO2</text>
<text x="121.2" y="121.6">GPIO1</text>
<text x="144.1" y="121.6">GPIO1</text>
<text x="144.1" y="123.1">GPIO2</text>
<text x="49.5" y="132">PA1</text>
<text x="60.3" y="126.1">PB0</text>
<text x="99.7" y="126.1">IO_LPn</text>
<text x="122.4" y="126.1">LPn</text>
<text x="144.1" y="126.1">LPn</text>
<text x="49.5" y="136.4">PA9</text>
<text x="49.5" y="137.9">PC0</text>
<text x="49.5" y="133.5">PA2</text>
<text x="49.5" y="134.9">PA3</text>
<text x="141.6" y="132.6">Right</text>
<text x="141.6" y="133.8">Satellite_Connector.SchDoc</text>
<text x="144.1" y="137.4">MOSI_SDA</text>
<text x="144.1" y="135.9">MCLK_SCL</text>
<text x="172.9" y="137">IOVDD</text>
<text x="60.3" y="140.4">PA8</text>
<text x="99.7" y="140.4">IO_NCS_RIGHT</text>
<text x="118.1" y="140.4">NCS_RIGHT</text>
<text x="144.1" y="140.4">NCS</text>
<text x="144.1" y="138.9">MISO</text>
<text x="148.7" y="143.3">SPI_I2C_N</text>
<text x="168.7" y="141.2">J9</text>
<text x="172.2" y="142.7">1</text>
<text x="175" y="143.1">1%</text>
<text x="175" y="140.6">R40</text>
<text x="175" y="141.9">1k</text>
<text x="59.7" y="146.3">PA10</text>
<text x="84.4" y="147.6">TP2</text>
<text x="99.7" y="147.8">IO_GPIO2_RIGHT</text>
<text x="99.7" y="146.3">IO_GPIO1_RIGHT</text>
<text x="117.1" y="146.3">GPIO1_RIGHT</text>
<text x="117.1" y="147.8">GPIO2_RIGHT</text>
<text x="144.1" y="146.3">GPIO1</text>
<text x="144.1" y="147.8">GPIO2</text>
<text x="166.7" y="144.7">2</text>
<text x="172.2" y="146.6">3</text>
<text x="172.6" y="144.9">J9[2-3]</text>
<text x="175" y="149">R41</text>
<text x="183.3" y="144.7">SILK</text>
<text x="183.3" y="146">SPI_I2C_N</text>
<text x="183.3" y="147.2">[1-2] : SPI</text>
<text x="183.3" y="148.5">[2-3] : I2C</text>
<text x="60.3" y="150.7">PA5</text>
<text x="99.7" y="150.7">IO_LPn_RIGHT</text>
<text x="118.4" y="150.7">LPn_RIGHT</text>
<text x="144.1" y="150.7">LPn</text>
<text x="144.1" y="152.2">PWR_EN</text>
<text x="175" y="151.5">1%</text>
<text x="175" y="150.3">1k</text>
<text x="182" y="152.1">One jumper for all devices</text>
<text x="141.6" y="157.2">Left</text>
<text x="141.6" y="158.5">Satellite_Connector.SchDoc</text>
<text x="144.1" y="160.6">MCLK_SCL</text>
<text x="60.4" y="165">PC1</text>
<text x="99.7" y="165">IO_NCS_LEFT</text>
<text x="118.9" y="165">NCS_LEFT</text>
<text x="144.1" y="165">NCS</text>
<text x="144.1" y="162.1">MOSI_SDA</text>
<text x="144.1" y="163.5">MISO</text>
<text x="148.7" y="168">SPI_I2C_N</text>
<text x="60.3" y="170.9">PC7</text>
<text x="84.4" y="172.3">TP3</text>
<text x="99.7" y="172.4">IO_GPIO2_LEFT</text>
<text x="99.7" y="170.9">IO_GPIO1_LEFT</text>
<text x="117.9" y="172.4">GPIO2_LEFT</text>
<text x="117.9" y="170.9">GPIO1_LEFT</text>
<text x="144.1" y="170.9">GPIO1</text>
<text x="144.1" y="172.4">GPIO2</text>
<text x="60.2" y="175.4">PA0</text>
<text x="99.7" y="175.4">IO_LPn_LEFT</text>
<text x="119.2" y="175.4">LPn_LEFT</text>
<text x="144.1" y="176.9">PWR_EN</text>
<text x="144.1" y="175.4">LPn</text>
<text x="59.7" y="189.2">PB10</text>
<text x="60.2" y="187.2">PA6</text>
<text x="60.3" y="191.2">PA7</text>
<text x="67.7" y="190.5">PWR_EN_Sensor</text>
<text x="67.7" y="188.5">PWR_EN_Left</text>
<text x="67.7" y="186.6">PWR_EN_Right</text>
<text x="141.6" y="186.8">Power</text>
<text x="141.6" y="188.1">Power.SchDoc</text>
<text x="144.1" y="191.2">PWR_EN</text>
<text x="16.2" y="196">M1</text>
<text x="22" y="196">M2</text>
<text x="28.5" y="196">M3</text>
<text x="34.9" y="196">M4</text>
<text x="41.3" y="196">M5</text>
<text x="47.2" y="196">M6</text>
<text x="186.3" y="197.3">GND1</text>
<text x="192.3" y="197.3">GND2</text>
<text x="14.8" y="198.9">FIDUCIAL FIDUCIAL</text>
<text x="27.1" y="198.9">FIDUCIAL</text>
<text x="33.5" y="198.9">FIDUCIAL</text>
<text x="39.9" y="198.9">FIDUCIAL FIDUCIAL</text>
<text x="185" y="200.9">Clip</text>
<text x="190.9" y="200.9">Clip</text>
</g>
</svg>
